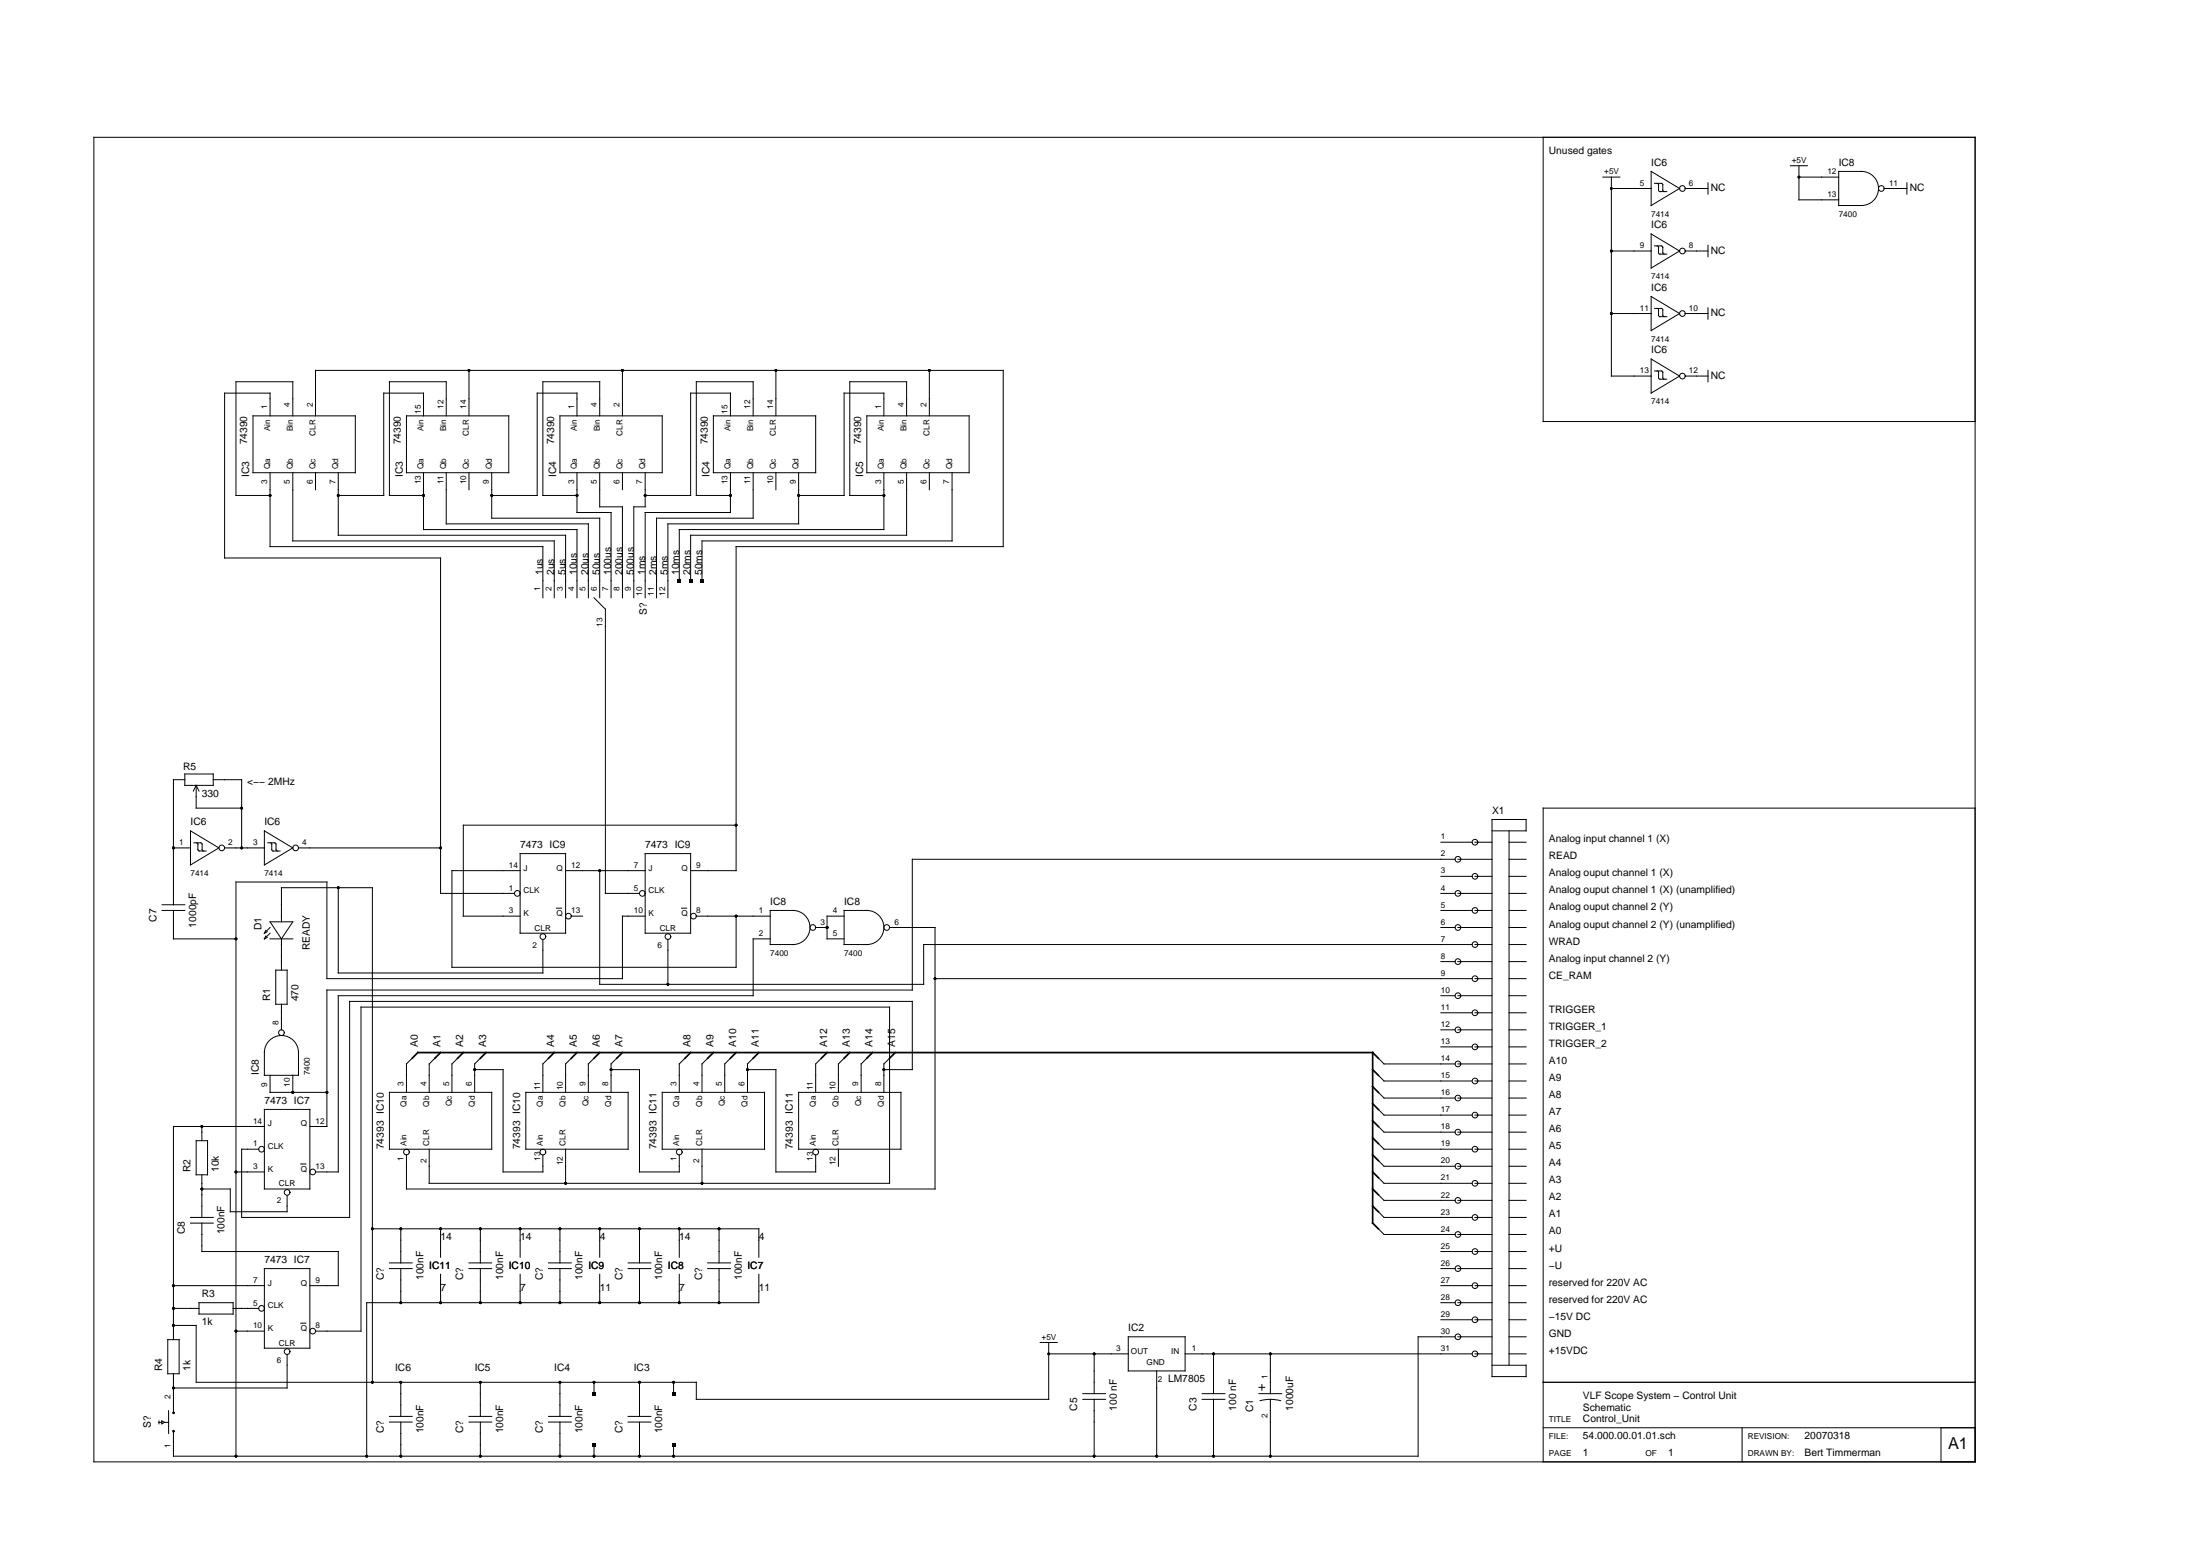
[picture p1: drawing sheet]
<svg xmlns="http://www.w3.org/2000/svg" width="297mm" height="210mm" viewBox="0 0 297 210" stroke-linecap="round" stroke-linejoin="round" font-family="sans-serif">
<g fill="none" stroke="#000" stroke-width=".14">
<path d="M12.7 18.5h254v178.8h-254zM208.4 18.5v38.4h58.3M216.4 23.9h2.3M217.6 25.4h5.3M217.6 33.9h5.3M217.6 23.9v26.9h5.3M222.9 23.1l3.9 2.3-3.9 2.3zM222.9 31.6l3.9 2.3-3.9 2.3zM223.4 24.8h1.1v.9l.2 .2M223.4 33.2h1.1v.9l.2 .2M223.7 24.8l.2 .1 .1 .9 1 .1M223.7 33.2l.2 .2 .1 .8 1 .1"/>
<path d="M227.5 25.4h3.1M227.5 33.9h3.1M230.6 24.7v1.5M230.6 33.1v1.5M241.7 22.4h2.3M242.9 23.9h5.4M242.9 22.4v4.6h5.4M248.3 23.1h3a2.3 2.3 0 0 1 2.3 2.3 2.3 2.3 0 0 1-2.3 2.3h-3zM254.4 25.4h3.1M257.5 24.7v1.5M34.2 56.1h13.8v7.7h-13.8zM36.5 56.1v-3h-6.2v22.2h29.2v45.3h10"/>
<path d="M39.5 56.1v-4.6h-7.6v15.4h4.6M42.6 56.1v-6.1h92.9v23.8h-36.1v43.7h-6.2M54.9 56.1h13.8v7.7h-13.8zM57.2 56.1v-3h-5.4v13.8h-6.1M60.3 56.1v-4.6h-7.7v15.4h4.6M63.3 50v6.1M75.6 56.1h13.8v7.7h-13.8zM77.9 56.1v-3h-5.4v13.8h-6.1M81 56.1v-4.6h-7.7v15.4h4.6M84 50v6.1M96.3 56.1h13.8v7.7h-13.8zM98.6 56.1v-3h-5.4v13.8h-6.1"/>
<path d="M101.7 56.1v-4.6h-7.7v15.4h4.6M104.8 50v6.1M117 56.1h13.8v7.7h-13.8zM119.3 56.1v-3h-5.3v13.8h-6.2M122.4 56.1v-4.6h-7.7v15.4h4.6M125.5 50v6.1M217.6 42.3h5.3M222.9 40l3.9 2.3-3.9 2.3zM222.9 48.5l3.9 2.3-3.9 2.3zM223.4 41.6l1.1 .1v.9l.2 .1M223.4 50.1h1.1v.9l.2 .2M223.7 41.6l.2 .2 .1 .9h1"/>
<path d="M223.7 50.1l.2 .2 .1 .8 1 .1M227.5 42.3h3.1M227.5 50.8h3.1M230.6 41.6v1.5M230.6 50v1.5M36.5 63.8v10h36.8v6.9M39.5 63.8v9.2h35.3v7.7M42.6 63.8v2.3M45.7 63.8v8.5h30.7v8.4M57.2 63.8v7.7h20.7v9.2M60.3 63.8v6.9h19.1v10M63.3 63.8v2.3"/>
<path d="M66.4 63.8v6.1h14.6v10.8M77.9 63.8v5.4h4.6v11.5M81 63.8v4.6h3v12.3M84 63.8v2.3M87.1 63.8v4.6h-1.5v12.3M98.6 63.8v5.4h-11.5v11.5M101.7 63.8v6.1h-13.1v10.8M104.8 63.8v2.3M107.8 63.8v6.9h-17.6v10M119.3 63.8v7.7h-27.6v6.9M122.4 63.8v8.5h-29.2v6.1M125.5 63.8v2.3"/>
<path d="M128.5 63.8v9.2h-33.7v5.4M80.2 80.7l1.5 1.5v38.4h4.6M23.4 114.5h2.3M25 105.2h-1.6v16.9M25 104.5h3.8v1.5h-3.8zM25.7 112.2l3.9 2.3-3.9 2.3zM26.2 113.8h1l.1 .9 .2 .2M26.5 106v3.1h6.1M26.5 106l.4 .8M26.5 106l-.4 .8M26.5 113.8l.2 .2 .1 .8 1 .1M28.8 105.2h3.8v9.3"/>
<path d="M30.3 114.5h5.4M35.7 112.2l3.8 2.3-3.8 2.3zM36.2 113.8h1l.1 .9 .2 .2M36.5 113.8l.2 .2v.8l1.1 .1M40.3 114.5h19.2M45.7 119.8v11.5h27.6v-4.4M70.2 117.5h-9.2v13.1h38.4v-6.9M70.2 115.2h6.2v10.8h-6.2zM76.4 117.5h10.7M81 117.5v15.4h43.7v-5.4h74.1M87.1 115.2h6.1v10.8h-6.1zM99.4 111.4h-36.8v12.3h7.6"/>
<path d="M194.5 118.3h4.3M194.5 113.7h4.3M196.5 116h-73.3v17.6h-79.1v18.5h-2.3M196.8 116h4.6M199.1 118.3h2.3M199.1 113.7h2.3M201.4 112.2h4.7v-1.6h-4.7v75.2h4.7v-1.5h-4.7M203.8 116h2.3M203.8 118.3h2.3M203.8 113.7h2.3M203.8 112.2v72.1M266.7 109.1h-58.3v88.2"/>
<path d="M21.9 122.9h3.1M21.9 122.1h3.1M23.4 122.9v3.8h8.5M35.9 126.4l-.2 .3M35.9 125.6l-.2 .4M36.1 126.5l-.4 .2M36.1 125.8l-.4 .2M36.5 126.7h3M36.5 124.4h3l-1.5 2.3zM36.5 125.2l-.8 .8M36.5 126l-.8 .7M37.2 131h1.6v4.6h-1.6z"/>
<path d="M38 124.4v-4.6h12.3v66.8M38 126.7v4.3M38 135.6v3.4M75.1 122.6h.7M77.1 123.7h1.6M87.1 123.7h-3.1v8.4h-39.9v-13h-12.2v77.5M90.2 126.9v6M92 122.6h.7M94 123.7h10M104 122.9h3.1a2.3 2.3 0 0 1 2.3 2.3 2.3 2.3 0 0 1-2.3 2.3h-3.1zM104 126.7h-2.3v7.7h-56v23.8h-3.1M110.1 125.2h1.6"/>
<path d="M114 122.9h3a2.3 2.3 0 0 1 2.3 2.3 2.3 2.3 0 0 1-2.3 2.3h-3zM114 123.7h-2.3v3h2.3M120.1 125.2h6.1v35.3h-71.3v-4.6M126.2 132.1h72.6M194.5 120.6h2M194.5 134.4h2M194.5 122.9h4.3M194.5 125.2h2M194.5 136.7h4.3M194.5 129.8h2M194.5 139h2M196.8 120.6h4.6"/>
<path d="M196.8 134.4h4.6M196.8 125.2h4.6M196.8 129.8h4.6M196.8 139h4.6M199.1 132.1h2.3M199.1 127.5h2.3M199.1 122.9h2.3M199.1 136.7h2.3M203.8 132.1h2.3M203.8 120.6h2.3M203.8 134.4h2.3M203.8 127.5h2.3"/>
<path d="M203.8 122.9h2.3M203.8 125.2h2.3M203.8 136.7h2.3M203.8 129.8h2.3M203.8 139h2.3M26.5 154h1.5v4.6h-1.5zM27.3 152.1v1.9M27.3 158.6v5.7M31.9 158.2h3.8M35.7 152.1h-12.3v28.7M35.7 149.8h6.1v10.7h-6.1zM36.2 140.6a2.3 2.3 0 0 1 2.6-.7 2.3 2.3 0 0 1 1.5 2.2v3.1h-4.6v-3.1l.1-.5z"/>
<path d="M36.5 145.2v2.3h7.6M39.5 145.2v2.3M40.6 157.1h.7M52.6 147.5h13.8v7.6h-13.8zM55.6 142.8l-.7 .8v3.9M57.9 155.1v4.6h62.2v-23.8h-71.4v43.8h-6.1M58.7 142.8l-.8 .8v3.9M61.8 142.8l-.8 .8v3.9M64.1 144.4h3.8v13.8h5.4v-2.3M64.9 142.8l-.8 .8v3.9M71 147.5h13.8v7.6h-13.8zM74.1 142.8l-.8 .8v3.9"/>
<path d="M76.4 155.1v4.6M77.1 142.8l-.7 .8v3.9M80.2 142.8l-.8 .8v3.9M82.5 144.4h3.8v13.8h5.4v-2.3M83.3 142.8l-.8 .8v3.9M89.4 147.5h13.8v7.6h-13.8zM92.5 142.8l-.8 .8v3.9M94.8 155.1v4.6M95.6 142.8l-.8 .8v3.9M98.6 142.8l-.7 .8v3.9M100.9 144.4h3.9v13.8h5.3v-2.3M101.7 142.8l-.8 .8v3.9"/>
<path d="M107.8 147.5h13.8v7.6h-13.8zM110.9 142.8l-.8 .8v3.9M113.2 155.1v2.3M114 142.8l-.8 .8v3.9M117 142.8l-.7 .8v3.9M119.3 144.4h3.9v-9.2h-76v29.1h-14.6v-9.2h2.3M120.1 142.8l-.8 .8v3.9M186.1 154.4l.8 .7h11.9M186.1 159l.8 .7h11.9M186.1 142.8l.8 .8h9.6M186.1 145.2l.8 .7h11.9M186.1 147.5l.8 .7h9.6"/>
<path d="M186.1 149.8l.8 .7h11.9M186.1 152.1l.8 .7h9.6M186.1 156.7l.8 .7h9.6M194.5 141.3h4.3M196.8 143.6h4.6M196.8 148.2h4.6M196.8 152.8h4.6M196.8 157.4h4.6M199.1 155.1h2.3M199.1 159.7h2.3M199.1 145.9h2.3M199.1 150.5h2.3"/>
<path d="M199.1 141.3h2.3M203.8 155.1h2.3M203.8 159.7h2.3M203.8 143.6h2.3M203.8 145.9h2.3M203.8 148.2h2.3M203.8 150.5h2.3M203.8 152.8h2.3M203.8 157.4h2.3M203.8 141.3h2.3M23.4 178.9h3.1v7.7h67.5v2.3h47.6v-7.7M23.4 173.5h12.3"/>
<path d="M23.4 176.6h3.5M25.7 165.1h3.1M25.7 164.3h3.1M26.9 175.8h4.6v1.6h-4.6zM27.3 160.5h3.8v3.1h7.7v-2.2M27.3 165.1v3.8h18.4v4.6h-3.9M31.5 176.6h3.4M31.9 179.7h3.8M35.7 171.2h6.1v10.8h-6.1zM40.6 178.6h.7M50.3 165.9h52.2v3.8M52.6 171.2h3"/>
<path d="M52.6 170.5h3M54.1 165.9v4.6M54.1 171.2v4.6M59.5 165.9v3.8M59.5 172v3.8M63.3 171.2h3.1M63.3 170.5h3.1M64.9 165.9v4.6M64.9 171.2v4.6M70.2 165.9v3.8M70.2 172v3.8M74.1 171.2h3"/>
<path d="M74.1 170.5h3M75.6 165.9v4.6M75.6 171.2v4.6M81 165.9v3.8M81 172v3.8M84.8 171.2h3.1M84.8 170.5h3.1M86.3 165.9v4.6M86.3 171.2v4.6M91.7 165.9v3.8M91.7 172v3.8M95.6 171.2h3"/>
<path d="M95.6 170.5h3M97.1 165.9v4.6M97.1 171.2v4.6M102.5 172v3.8h-53v20.8M186.1 163.6l.8 .7h11.9M186.1 161.3l.8 .7h9.6M186.1 165.9l.8 .7h9.6M194.5 173.5h4.3M194.5 175.8h2M194.5 171.2h2M194.5 168.9h4.3M194.5 178.1h4.3"/>
<path d="M196.8 175.8h4.6M196.8 171.2h4.6M196.8 162h4.6M196.8 166.6h4.6M199.1 164.3h2.3M199.1 173.5h2.3M199.1 168.9h2.3M199.1 178.1h2.3M203.8 164.3h2.3M203.8 173.5h2.3M203.8 175.8h2.3M203.8 171.2h2.3"/>
<path d="M203.8 168.9h2.3M203.8 162h2.3M203.8 166.6h2.3M203.8 178.1h2.3M21.5 191.8v.4M21.5 192h.3M21.8 191.8l.4 .2-.4 .2zM22.2 192h.6M22.7 180.8h1.5v4.6h-1.5zM22.8 190.4v3.1M23.4 185.4v5.2M38.8 182.9v4.5h-15.4"/>
<path d="M52.6 192h3M52.6 191.2h3M54.1 186.6v4.6M54.1 192v4.6M63.3 192h3.1M63.3 191.2h3.1M64.9 186.6v4.6M64.9 192v4.6M74.1 192h3M74.1 191.2h3M75.6 186.6v4.6M75.6 192v4.6"/>
<path d="M80.2 186.6v1.5M80.2 195v1.6M84.8 192h3.1M84.8 191.2h3.1M86.3 186.6v4.6M86.3 192v4.6M90.9 186.6v1.5M90.9 195v1.6M140.4 181.2h2.3M141.6 182.8h10.7M146.2 188.9h3.1M146.2 188.1h3.1"/>
<path d="M147.7 182.8v5.3M147.7 188.9v7.7M152.3 180.5h7.7v4.6h-7.7zM156.2 185.1v11.5M160 182.8h38.8M162.3 188.9h3.1M162.3 188.1h3.1M163.8 182.8v5.3M163.8 188.9v7.7M170 188.1h3.1M170 187.3h.8M170.1 189.1a5.4 5.4 0 0 1 2.8 0"/>
<path d="M170.4 186.9v.8M171.5 182.8v5.3M171.5 188.9v7.7M196.5 180.5h-5v16.1h-168.1v-3.3M196.8 180.5h4.6M199.1 182.8h2.3M203.8 180.5h2.3M203.8 182.8h2.3M208.4 186.6h58.3M208.4 192.7h58.3M235.2 192.7v4.6M262.1 192.7v4.6"/>
<circle cx="227.2" cy="33.9" r=".38"/>
<circle cx="227.2" cy="25.4" r=".38"/>
<circle cx="254" cy="25.4" r=".38"/>
<circle cx="227.2" cy="42.3" r=".38"/>
<circle cx="227.2" cy="50.8" r=".38"/>
<circle cx="29.9" cy="114.5" r=".38"/>
<circle cx="39.9" cy="114.5" r=".38"/>
<circle cx="196.8" cy="116" r=".38"/>
<circle cx="199.1" cy="113.7" r=".38"/>
<circle cx="199.1" cy="118.3" r=".38"/>
<circle cx="38" cy="139.4" r=".38"/>
<circle cx="69.8" cy="120.6" r=".38"/>
<circle cx="73.3" cy="126.4" r=".38"/>
<circle cx="76.8" cy="123.7" r=".38"/>
<circle cx="86.7" cy="120.6" r=".38"/>
<circle cx="90.2" cy="126.4" r=".38"/>
<circle cx="93.6" cy="123.7" r=".38"/>
<circle cx="109.7" cy="125.2" r=".38"/>
<circle cx="119.7" cy="125.2" r=".38"/>
<circle cx="196.8" cy="120.6" r=".38"/>
<circle cx="196.8" cy="129.8" r=".38"/>
<circle cx="196.8" cy="125.2" r=".38"/>
<circle cx="196.8" cy="139" r=".38"/>
<circle cx="196.8" cy="134.4" r=".38"/>
<circle cx="199.1" cy="122.9" r=".38"/>
<circle cx="199.1" cy="127.5" r=".38"/>
<circle cx="199.1" cy="132.1" r=".38"/>
<circle cx="199.1" cy="136.7" r=".38"/>
<circle cx="35.3" cy="155.1" r=".38"/>
<circle cx="42.2" cy="158.2" r=".38"/>
<circle cx="54.9" cy="155.5" r=".38"/>
<circle cx="73.3" cy="155.5" r=".38"/>
<circle cx="91.7" cy="155.5" r=".38"/>
<circle cx="110.1" cy="155.5" r=".38"/>
<circle cx="196.8" cy="157.4" r=".38"/>
<circle cx="196.8" cy="148.2" r=".38"/>
<circle cx="196.8" cy="152.8" r=".38"/>
<circle cx="196.8" cy="143.6" r=".38"/>
<circle cx="199.1" cy="159.7" r=".38"/>
<circle cx="199.1" cy="150.5" r=".38"/>
<circle cx="199.1" cy="155.1" r=".38"/>
<circle cx="199.1" cy="141.3" r=".38"/>
<circle cx="199.1" cy="145.9" r=".38"/>
<circle cx="35.3" cy="176.6" r=".38"/>
<circle cx="38.8" cy="161" r=".38"/>
<circle cx="42.2" cy="179.7" r=".38"/>
<circle cx="196.8" cy="175.8" r=".38"/>
<circle cx="196.8" cy="162" r=".38"/>
<circle cx="196.8" cy="171.2" r=".38"/>
<circle cx="196.8" cy="166.6" r=".38"/>
<circle cx="199.1" cy="168.9" r=".38"/>
<circle cx="199.1" cy="178.1" r=".38"/>
<circle cx="199.1" cy="164.3" r=".38"/>
<circle cx="199.1" cy="173.5" r=".38"/>
<circle cx="23.4" cy="190.7" r=".11"/>
<circle cx="23.4" cy="193.2" r=".11"/>
<circle cx="38.8" cy="182.4" r=".38"/>
<circle cx="196.8" cy="180.5" r=".38"/>
<circle cx="199.1" cy="182.8" r=".38"/>
</g>
<g fill="#000">
<path d="M91.5 78.2h.4v.4h-.4zM93 78.2h.5v.4h-.5zM94.6 78.2h.4v.4h-.4zM80 187.9h.4v.5h-.4zM80 194.8h.4v.5h-.4zM90.7 187.9h.5v.5h-.5zM90.7 194.8h.5v.5h-.5z"/>
<circle cx="217.6" cy="25.4" r=".19"/>
<circle cx="217.6" cy="33.9" r=".19"/>
<circle cx="242.9" cy="23.9" r=".19"/>
<circle cx="63.3" cy="50" r=".19"/>
<circle cx="84" cy="50" r=".19"/>
<circle cx="104.8" cy="50" r=".19"/>
<circle cx="125.5" cy="50" r=".19"/>
<circle cx="217.6" cy="42.3" r=".19"/>
<circle cx="36.5" cy="66.9" r=".19"/>
<circle cx="45.7" cy="66.9" r=".19"/>
<circle cx="57.2" cy="66.9" r=".19"/>
<circle cx="66.4" cy="66.9" r=".19"/>
<circle cx="77.9" cy="66.9" r=".19"/>
<circle cx="87.1" cy="66.9" r=".19"/>
<circle cx="98.6" cy="66.9" r=".19"/>
<circle cx="107.8" cy="66.9" r=".19"/>
<circle cx="119.3" cy="66.9" r=".19"/>
<circle cx="23.4" cy="114.5" r=".19"/>
<circle cx="32.6" cy="109.1" r=".19"/>
<circle cx="32.6" cy="114.5" r=".19"/>
<circle cx="45.7" cy="119.8" r=".19"/>
<circle cx="59.5" cy="114.5" r=".19"/>
<circle cx="81" cy="117.5" r=".19"/>
<circle cx="99.4" cy="111.4" r=".19"/>
<circle cx="31.9" cy="126.7" r=".19"/>
<circle cx="90.2" cy="132.9" r=".19"/>
<circle cx="99.4" cy="123.7" r=".19"/>
<circle cx="111.7" cy="125.2" r=".19"/>
<circle cx="126.2" cy="132.1" r=".19"/>
<circle cx="27.3" cy="152.1" r=".19"/>
<circle cx="31.9" cy="158.2" r=".19"/>
<circle cx="39.5" cy="147.5" r=".19"/>
<circle cx="44.1" cy="147.5" r=".19"/>
<circle cx="64.1" cy="144.4" r=".19"/>
<circle cx="76.4" cy="159.7" r=".19"/>
<circle cx="82.5" cy="144.4" r=".19"/>
<circle cx="94.8" cy="159.7" r=".19"/>
<circle cx="100.9" cy="144.4" r=".19"/>
<circle cx="119.3" cy="144.4" r=".19"/>
<circle cx="23.4" cy="173.5" r=".19"/>
<circle cx="23.4" cy="176.6" r=".19"/>
<circle cx="23.4" cy="178.9" r=".19"/>
<circle cx="27.3" cy="160.5" r=".19"/>
<circle cx="31.9" cy="179.7" r=".19"/>
<circle cx="50.3" cy="165.9" r=".19"/>
<circle cx="54.1" cy="165.9" r=".19"/>
<circle cx="54.1" cy="175.8" r=".19"/>
<circle cx="59.5" cy="165.9" r=".19"/>
<circle cx="59.5" cy="175.8" r=".19"/>
<circle cx="64.9" cy="165.9" r=".19"/>
<circle cx="64.9" cy="175.8" r=".19"/>
<circle cx="70.2" cy="165.9" r=".19"/>
<circle cx="70.2" cy="175.8" r=".19"/>
<circle cx="75.6" cy="165.9" r=".19"/>
<circle cx="75.6" cy="175.8" r=".19"/>
<circle cx="81" cy="165.9" r=".19"/>
<circle cx="81" cy="175.8" r=".19"/>
<circle cx="86.3" cy="165.9" r=".19"/>
<circle cx="86.3" cy="175.8" r=".19"/>
<circle cx="91.7" cy="165.9" r=".19"/>
<circle cx="91.7" cy="175.8" r=".19"/>
<circle cx="97.1" cy="165.9" r=".19"/>
<circle cx="97.1" cy="175.8" r=".19"/>
<circle cx="23.4" cy="187.4" r=".19"/>
<circle cx="31.9" cy="196.6" r=".19"/>
<circle cx="49.5" cy="196.6" r=".19"/>
<circle cx="50.3" cy="186.6" r=".19"/>
<circle cx="54.1" cy="196.6" r=".19"/>
<circle cx="54.1" cy="186.6" r=".19"/>
<circle cx="64.9" cy="196.6" r=".19"/>
<circle cx="64.9" cy="186.6" r=".19"/>
<circle cx="75.6" cy="186.6" r=".19"/>
<circle cx="75.6" cy="196.6" r=".19"/>
<circle cx="80.2" cy="196.6" r=".19"/>
<circle cx="80.2" cy="186.6" r=".19"/>
<circle cx="86.3" cy="196.6" r=".19"/>
<circle cx="86.3" cy="186.6" r=".19"/>
<circle cx="90.9" cy="196.6" r=".19"/>
<circle cx="90.9" cy="186.6" r=".19"/>
<circle cx="141.6" cy="182.8" r=".19"/>
<circle cx="147.7" cy="196.6" r=".19"/>
<circle cx="147.7" cy="182.8" r=".19"/>
<circle cx="156.2" cy="196.6" r=".19"/>
<circle cx="163.8" cy="196.6" r=".19"/>
<circle cx="163.8" cy="182.8" r=".19"/>
<circle cx="171.5" cy="196.6" r=".19"/>
<circle cx="171.5" cy="182.8" r=".19"/>
</g>
<g fill="none" stroke="#000" stroke-width=".23">
<path d="M59.5 142.1l-.8 .7M62.6 142.1l-.8 .7M65.6 142.1l-.7 .7M74.8 142.1l-.7 .7M77.9 142.1l-.8 .7M81 142.1l-.8 .7M84 142.1l-.7 .7M93.2 142.1l-.7 .7M96.3 142.1l-.7 .7M99.4 142.1l-.8 .7M102.5 142.1l-.8 .7M111.7 142.1l-.8 .7"/>
<path d="M114.7 142.1l-.7 .7M117.8 142.1l-.8 .7M120.9 142.1l-.8 .7M185.3 142.1h-128.9l-.8 .7M185.3 142.1v23l.8 .8M185.3 142.1l.8 .7M185.3 144.4l.8 .8M185.3 146.7l.8 .8M185.3 149l.8 .8M185.3 151.3l.8 .8M185.3 153.6l.8 .8M185.3 155.9l.8 .8"/>
<path d="M185.3 158.2l.8 .8M185.3 160.5l.8 .8M185.3 162.8l.8 .8"/>
</g>
<text font-size="2.2" x="263" y="195.6">A1</text>
<g font-size="1.4">
<text x="209.1" y="20.8">Unused gates</text>
<text x="222.9" y="22.4">IC6</text>
<text x="248.3" y="22.4">IC8</text>
<text x="231" y="25.8">NC</text>
<text x="257.8" y="25.8">NC</text>
<text x="222.9" y="30.8">IC6</text>
<text x="231" y="34.3">NC</text>
<text x="222.9" y="39.3">IC6</text>
<text x="222.9" y="47.7">IC6</text>
<text x="231" y="42.7">NC</text>
<text x="231" y="51.1">NC</text>
<text x="33.4" y="60" transform="rotate(-90 33.4 60)">74390</text>
<text x="54.1" y="60" transform="rotate(-90 54.1 60)">74390</text>
<text x="74.8" y="60" transform="rotate(-90 74.8 60)">74390</text>
<text x="95.6" y="60" transform="rotate(-90 95.6 60)">74390</text>
<text x="116.3" y="60" transform="rotate(-90 116.3 60)">74390</text>
<text x="33.6" y="64.4" transform="rotate(-90 33.6 64.4)">IC3</text>
<text x="54.4" y="64.4" transform="rotate(-90 54.4 64.4)">IC3</text>
<text x="75.1" y="64.4" transform="rotate(-90 75.1 64.4)">IC4</text>
<text x="95.8" y="64.4" transform="rotate(-90 95.8 64.4)">IC4</text>
<text x="116.5" y="64.4" transform="rotate(-90 116.5 64.4)">IC5</text>
<text x="73.3" y="77.6" transform="rotate(-90 73.3 77.6)">1us</text>
<text x="74.8" y="77.6" transform="rotate(-90 74.8 77.6)">2us</text>
<text x="76.4" y="77.6" transform="rotate(-90 76.4 77.6)">5us</text>
<text x="77.9" y="77.6" transform="rotate(-90 77.9 77.6)">10us</text>
<text x="79.4" y="77.6" transform="rotate(-90 79.4 77.6)">20us</text>
<text x="81" y="77.6" transform="rotate(-90 81 77.6)">50us</text>
<text x="82.5" y="77.6" transform="rotate(-90 82.5 77.6)">100us</text>
<text x="84" y="77.6" transform="rotate(-90 84 77.6)">200us</text>
<text x="85.6" y="77.6" transform="rotate(-90 85.6 77.6)">500us</text>
<text x="87.1" y="77.6" transform="rotate(-90 87.1 77.6)">1ms</text>
<text x="88.6" y="77.6" transform="rotate(-90 88.6 77.6)">2ms</text>
<text x="90.2" y="77.6" transform="rotate(-90 90.2 77.6)">5ms</text>
<text x="91.7" y="77.6" transform="rotate(-90 91.7 77.6)">10ms</text>
<text x="93.2" y="77.6" transform="rotate(-90 93.2 77.6)">20ms</text>
<text x="94.8" y="77.6" transform="rotate(-90 94.8 77.6)">50ms</text>
<text x="87.4" y="83" transform="rotate(-90 87.4 83)">S?</text>
<text x="24.7" y="104">R5</text>
<text x="27.3" y="107.6">330</text>
<text x="33.4" y="106">&lt;−− 2MHz</text>
<text x="25.7" y="111.4">IC6</text>
<text x="35.7" y="111.4">IC6</text>
<text x="201.4" y="109.9">X1</text>
<text x="209.1" y="113.7">Analog input channel 1 (X)</text>
<text x="70.2" y="114.5">7473 IC9</text>
<text x="87.1" y="114.5">7473 IC9</text>
<text x="209.1" y="118.3">Analog ouput channel 1 (X)</text>
<text x="209.1" y="116">READ</text>
<text x="21.1" y="124.4" transform="rotate(-90 21.1 124.4)">C7</text>
<text x="26.5" y="125.2" transform="rotate(-90 26.5 125.2)">1000pF</text>
<text x="35.3" y="125.6" transform="rotate(-90 35.3 125.6)">D1</text>
<text x="104" y="122.1">IC8</text>
<text x="114" y="122.1">IC8</text>
<text x="209.1" y="120.6">Analog ouput channel 1 (X) (unamplified)</text>
<text x="209.1" y="125.2">Analog ouput channel 2 (Y) (unamplified)</text>
<text x="209.1" y="122.9">Analog ouput channel 2 (Y)</text>
<text x="41.8" y="128.3" transform="rotate(-90 41.8 128.3)">READY</text>
<text x="209.1" y="129.8">Analog input channel 2 (Y)</text>
<text x="209.1" y="127.5">WRAD</text>
<text x="36.5" y="135.2" transform="rotate(-90 36.5 135.2)">R1</text>
<text x="40.3" y="135.2" transform="rotate(-90 40.3 135.2)">470</text>
<text x="209.1" y="136.7">TRIGGER</text>
<text x="209.1" y="132.1">CE_RAM</text>
<text x="56.4" y="141.3" transform="rotate(-90 56.4 141.3)">A0</text>
<text x="59.5" y="141.3" transform="rotate(-90 59.5 141.3)">A1</text>
<text x="62.6" y="141.3" transform="rotate(-90 62.6 141.3)">A2</text>
<text x="65.6" y="141.3" transform="rotate(-90 65.6 141.3)">A3</text>
<text x="74.8" y="141.3" transform="rotate(-90 74.8 141.3)">A4</text>
<text x="77.9" y="141.3" transform="rotate(-90 77.9 141.3)">A5</text>
<text x="81" y="141.3" transform="rotate(-90 81 141.3)">A6</text>
<text x="84" y="141.3" transform="rotate(-90 84 141.3)">A7</text>
<text x="93.2" y="141.3" transform="rotate(-90 93.2 141.3)">A8</text>
<text x="96.3" y="141.3" transform="rotate(-90 96.3 141.3)">A9</text>
<text x="99.4" y="141.3" transform="rotate(-90 99.4 141.3)">A10</text>
<text x="102.5" y="141.3" transform="rotate(-90 102.5 141.3)">A11</text>
<text x="111.7" y="141.3" transform="rotate(-90 111.7 141.3)">A12</text>
<text x="114.7" y="141.3" transform="rotate(-90 114.7 141.3)">A13</text>
<text x="117.8" y="141.3" transform="rotate(-90 117.8 141.3)">A14</text>
<text x="120.9" y="141.3" transform="rotate(-90 120.9 141.3)">A15</text>
<text x="209.1" y="139">TRIGGER_1</text>
<text x="209.1" y="141.3">TRIGGER_2</text>
<text x="209.1" y="143.6">A10</text>
<text x="34.9" y="145.2" transform="rotate(-90 34.9 145.2)">IC8</text>
<text x="35.7" y="149">7473 IC7</text>
<text x="209.1" y="145.9">A9</text>
<text x="209.1" y="148.2">A8</text>
<text x="51.8" y="155.1" transform="rotate(-90 51.8 155.1)">74393 IC10</text>
<text x="70.2" y="155.1" transform="rotate(-90 70.2 155.1)">74393 IC10</text>
<text x="88.6" y="155.1" transform="rotate(-90 88.6 155.1)">74393 IC11</text>
<text x="107.1" y="155.1" transform="rotate(-90 107.1 155.1)">74393 IC11</text>
<text x="209.1" y="150.5">A7</text>
<text x="209.1" y="152.8">A6</text>
<text x="209.1" y="155.1">A5</text>
<text x="25.7" y="158.2" transform="rotate(-90 25.7 158.2)">R2</text>
<text x="29.6" y="158.2" transform="rotate(-90 29.6 158.2)">10k</text>
<text x="209.1" y="157.4">A4</text>
<text x="209.1" y="159.7">A3</text>
<text x="25" y="166.6" transform="rotate(-90 25 166.6)">C8</text>
<text x="30.3" y="166.6" transform="rotate(-90 30.3 166.6)">100nF</text>
<text x="59.5" y="167.4">14</text>
<text x="70.2" y="167.4">14</text>
<text x="81" y="167.4">4</text>
<text x="91.7" y="167.4">14</text>
<text x="102.5" y="167.4">4</text>
<text x="209.1" y="162">A2</text>
<text x="209.1" y="164.3">A1</text>
<text x="209.1" y="166.6">A0</text>
<text x="35.7" y="170.5">7473 IC7</text>
<text x="51.8" y="172.8" transform="rotate(-90 51.8 172.8)">C?</text>
<text x="57.2" y="172.8" transform="rotate(-90 57.2 172.8)">100nF</text>
<text x="57.9" y="171.2">IC11</text>
<text x="62.6" y="172.8" transform="rotate(-90 62.6 172.8)">C?</text>
<text x="67.9" y="172.8" transform="rotate(-90 67.9 172.8)">100nF</text>
<text x="68.7" y="171.2">IC10</text>
<text x="73.3" y="172.8" transform="rotate(-90 73.3 172.8)">C?</text>
<text x="78.7" y="172.8" transform="rotate(-90 78.7 172.8)">100nF</text>
<text x="79.4" y="171.2">IC9</text>
<text x="84" y="172.8" transform="rotate(-90 84 172.8)">C?</text>
<text x="89.4" y="172.8" transform="rotate(-90 89.4 172.8)">100nF</text>
<text x="90.2" y="171.2">IC8</text>
<text x="94.8" y="172.8" transform="rotate(-90 94.8 172.8)">C?</text>
<text x="100.2" y="172.8" transform="rotate(-90 100.2 172.8)">100nF</text>
<text x="100.9" y="171.2">IC7</text>
<text x="209.1" y="168.9">+U</text>
<text x="209.1" y="171.2">−U</text>
<text x="209.1" y="173.5">reserved for 220V AC</text>
<text x="27.3" y="175.1">R3</text>
<text x="27.3" y="178.9">1k</text>
<text x="59.5" y="174.3">7</text>
<text x="70.2" y="174.3">7</text>
<text x="81" y="174.3">11</text>
<text x="91.7" y="174.3">7</text>
<text x="102.5" y="174.3">11</text>
<text x="152.3" y="179.7">IC2</text>
<text x="209.1" y="175.8">reserved for 220V AC</text>
<text x="209.1" y="178.1">−15V DC</text>
<text x="21.9" y="185.1" transform="rotate(-90 21.9 185.1)">R4</text>
<text x="25.7" y="185.1" transform="rotate(-90 25.7 185.1)">1k</text>
<text x="53.3" y="185.1">IC6</text>
<text x="64.1" y="185.1">IC5</text>
<text x="74.8" y="185.1">IC4</text>
<text x="85.6" y="185.1">IC3</text>
<text x="209.1" y="180.5">GND</text>
<text x="209.1" y="182.8">+15VDC</text>
<text x="145.4" y="190.4" transform="rotate(-90 145.4 190.4)">C5</text>
<text x="150.8" y="190.4" transform="rotate(-90 150.8 190.4)">100 nF</text>
<text x="157.7" y="186.6">LM7805</text>
<text x="161.5" y="190.4" transform="rotate(-90 161.5 190.4)">C3</text>
<text x="166.9" y="190.4" transform="rotate(-90 166.9 190.4)">100 nF</text>
<text x="169.2" y="190.7" transform="rotate(-90 169.2 190.7)">C1</text>
<text x="174.6" y="190.4" transform="rotate(-90 174.6 190.4)">1000uF</text>
<text x="213.7" y="192">Control_Unit</text>
<text x="213.7" y="190.4">Schematic</text>
<text x="213.7" y="188.9">VLF Scope System − Control Unit</text>
<text x="20.3" y="192.7" transform="rotate(-90 20.3 192.7)">S?</text>
<text x="51.8" y="193.5" transform="rotate(-90 51.8 193.5)">C?</text>
<text x="57.2" y="193.5" transform="rotate(-90 57.2 193.5)">100nF</text>
<text x="62.6" y="193.5" transform="rotate(-90 62.6 193.5)">C?</text>
<text x="67.9" y="193.5" transform="rotate(-90 67.9 193.5)">100nF</text>
<text x="73.3" y="193.5" transform="rotate(-90 73.3 193.5)">C?</text>
<text x="78.7" y="193.5" transform="rotate(-90 78.7 193.5)">100nF</text>
<text x="84" y="193.5" transform="rotate(-90 84 193.5)">C?</text>
<text x="89.4" y="193.5" transform="rotate(-90 89.4 193.5)">100nF</text>
<text x="213.7" y="194.3">54.000.00.01.01.sch</text>
<text x="213.7" y="196.6">1</text>
<text x="225.2" y="196.6">1</text>
<text x="243.7" y="194.3">20070318</text>
<text x="243.7" y="196.6">Bert Timmerman</text>
</g>
<g font-size="1.1">
<text x="216.6" y="23.5">+5V</text>
<text x="241.9" y="22">+5V</text>
<text x="246.7" y="23.5">12</text>
<text x="221.4" y="25.1">5</text>
<text x="222.9" y="29.3">7414</text>
<text x="228" y="25.1">6</text>
<text x="246.7" y="26.6">13</text>
<text x="248.3" y="29.3">7400</text>
<text x="255" y="25.1">11</text>
<text x="221.4" y="33.5">9</text>
<text x="228" y="33.5">8</text>
<text x="221.4" y="41.9">11</text>
<text x="222.9" y="37.7">7414</text>
<text x="228" y="41.9">10</text>
<text x="222.9" y="46.2">7414</text>
<text x="221.4" y="50.4">13</text>
<text x="228" y="50.4">12</text>
<text x="36.1" y="55.2" transform="rotate(-90 36.1 55.2)">1</text>
<text x="36.5" y="58.2" transform="rotate(-90 36.5 58.2)">Ain</text>
<text x="39.1" y="54.9" transform="rotate(-90 39.1 54.9)">4</text>
<text x="39.5" y="58.2" transform="rotate(-90 39.5 58.2)">Bin</text>
<text x="42.2" y="54.9" transform="rotate(-90 42.2 54.9)">2</text>
<text x="42.6" y="58.8" transform="rotate(-90 42.6 58.8)">CLR</text>
<text x="56.8" y="55.8" transform="rotate(-90 56.8 55.8)">15</text>
<text x="57.2" y="58.2" transform="rotate(-90 57.2 58.2)">Ain</text>
<text x="59.9" y="55.2" transform="rotate(-90 59.9 55.2)">12</text>
<text x="60.3" y="58.2" transform="rotate(-90 60.3 58.2)">Bin</text>
<text x="62.9" y="55.2" transform="rotate(-90 62.9 55.2)">14</text>
<text x="63.3" y="58.8" transform="rotate(-90 63.3 58.8)">CLR</text>
<text x="77.5" y="55.2" transform="rotate(-90 77.5 55.2)">1</text>
<text x="77.9" y="58.2" transform="rotate(-90 77.9 58.2)">Ain</text>
<text x="80.6" y="54.9" transform="rotate(-90 80.6 54.9)">4</text>
<text x="81" y="58.2" transform="rotate(-90 81 58.2)">Bin</text>
<text x="83.7" y="54.9" transform="rotate(-90 83.7 54.9)">2</text>
<text x="84" y="58.8" transform="rotate(-90 84 58.8)">CLR</text>
<text x="98.2" y="55.8" transform="rotate(-90 98.2 55.8)">15</text>
<text x="98.6" y="58.2" transform="rotate(-90 98.6 58.2)">Ain</text>
<text x="101.3" y="55.2" transform="rotate(-90 101.3 55.2)">12</text>
<text x="101.7" y="58.2" transform="rotate(-90 101.7 58.2)">Bin</text>
<text x="104.4" y="55.2" transform="rotate(-90 104.4 55.2)">14</text>
<text x="104.8" y="58.8" transform="rotate(-90 104.8 58.8)">CLR</text>
<text x="119" y="55.2" transform="rotate(-90 119 55.2)">1</text>
<text x="119.3" y="58.2" transform="rotate(-90 119.3 58.2)">Ain</text>
<text x="122" y="54.9" transform="rotate(-90 122 54.9)">4</text>
<text x="122.4" y="58.2" transform="rotate(-90 122.4 58.2)">Bin</text>
<text x="125.1" y="54.9" transform="rotate(-90 125.1 54.9)">2</text>
<text x="125.5" y="58.8" transform="rotate(-90 125.5 58.8)">CLR</text>
<text x="222.9" y="54.6">7414</text>
<text x="36.1" y="65.3" transform="rotate(-90 36.1 65.3)">3</text>
<text x="36.5" y="63.3" transform="rotate(-90 36.5 63.3)">Qa</text>
<text x="39.1" y="65.3" transform="rotate(-90 39.1 65.3)">5</text>
<text x="39.5" y="63.3" transform="rotate(-90 39.5 63.3)">Qb</text>
<text x="42.2" y="65.3" transform="rotate(-90 42.2 65.3)">6</text>
<text x="42.6" y="63.3" transform="rotate(-90 42.6 63.3)">Qc</text>
<text x="45.3" y="65.3" transform="rotate(-90 45.3 65.3)">7</text>
<text x="45.7" y="63.3" transform="rotate(-90 45.7 63.3)">Qd</text>
<text x="56.8" y="65.3" transform="rotate(-90 56.8 65.3)">13</text>
<text x="57.2" y="63.3" transform="rotate(-90 57.2 63.3)">Qa</text>
<text x="59.9" y="65.3" transform="rotate(-90 59.9 65.3)">11</text>
<text x="60.3" y="63.3" transform="rotate(-90 60.3 63.3)">Qb</text>
<text x="62.9" y="65.3" transform="rotate(-90 62.9 65.3)">10</text>
<text x="63.3" y="63.3" transform="rotate(-90 63.3 63.3)">Qc</text>
<text x="66" y="65.3" transform="rotate(-90 66 65.3)">9</text>
<text x="66.4" y="63.3" transform="rotate(-90 66.4 63.3)">Qd</text>
<text x="77.5" y="65.3" transform="rotate(-90 77.5 65.3)">3</text>
<text x="77.9" y="63.3" transform="rotate(-90 77.9 63.3)">Qa</text>
<text x="80.6" y="65.3" transform="rotate(-90 80.6 65.3)">5</text>
<text x="81" y="63.3" transform="rotate(-90 81 63.3)">Qb</text>
<text x="83.7" y="65.3" transform="rotate(-90 83.7 65.3)">6</text>
<text x="84" y="63.3" transform="rotate(-90 84 63.3)">Qc</text>
<text x="86.7" y="65.3" transform="rotate(-90 86.7 65.3)">7</text>
<text x="87.1" y="63.3" transform="rotate(-90 87.1 63.3)">Qd</text>
<text x="98.2" y="65.3" transform="rotate(-90 98.2 65.3)">13</text>
<text x="98.6" y="63.3" transform="rotate(-90 98.6 63.3)">Qa</text>
<text x="101.3" y="65.3" transform="rotate(-90 101.3 65.3)">11</text>
<text x="101.7" y="63.3" transform="rotate(-90 101.7 63.3)">Qb</text>
<text x="104.4" y="65.3" transform="rotate(-90 104.4 65.3)">10</text>
<text x="104.8" y="63.3" transform="rotate(-90 104.8 63.3)">Qc</text>
<text x="107.4" y="65.3" transform="rotate(-90 107.4 65.3)">9</text>
<text x="107.8" y="63.3" transform="rotate(-90 107.8 63.3)">Qd</text>
<text x="119" y="65.3" transform="rotate(-90 119 65.3)">3</text>
<text x="119.3" y="63.3" transform="rotate(-90 119.3 63.3)">Qa</text>
<text x="122" y="65.3" transform="rotate(-90 122 65.3)">5</text>
<text x="122.4" y="63.3" transform="rotate(-90 122.4 63.3)">Qb</text>
<text x="125.1" y="65.3" transform="rotate(-90 125.1 65.3)">6</text>
<text x="125.5" y="63.3" transform="rotate(-90 125.5 63.3)">Qc</text>
<text x="128.2" y="65.3" transform="rotate(-90 128.2 65.3)">7</text>
<text x="128.5" y="63.3" transform="rotate(-90 128.5 63.3)">Qd</text>
<text x="72.9" y="79.8" transform="rotate(-90 72.9 79.8)">1</text>
<text x="74.4" y="79.8" transform="rotate(-90 74.4 79.8)">2</text>
<text x="76" y="79.8" transform="rotate(-90 76 79.8)">3</text>
<text x="77.5" y="79.8" transform="rotate(-90 77.5 79.8)">4</text>
<text x="79.1" y="79.8" transform="rotate(-90 79.1 79.8)">5</text>
<text x="80.6" y="79.8" transform="rotate(-90 80.6 79.8)">6</text>
<text x="82.1" y="79.8" transform="rotate(-90 82.1 79.8)">7</text>
<text x="83.7" y="79.8" transform="rotate(-90 83.7 79.8)">8</text>
<text x="85.2" y="79.8" transform="rotate(-90 85.2 79.8)">9</text>
<text x="86.7" y="80.4" transform="rotate(-90 86.7 80.4)">10</text>
<text x="88.3" y="80.4" transform="rotate(-90 88.3 80.4)">11</text>
<text x="89.8" y="80.4" transform="rotate(-90 89.8 80.4)">12</text>
<text x="81.4" y="84.6" transform="rotate(-90 81.4 84.6)">13</text>
<text x="194.5" y="113.3">1</text>
<text x="24.2" y="114.1">1</text>
<text x="25.7" y="118.3">7414</text>
<text x="30.8" y="114.1">2</text>
<text x="34.2" y="114.1">3</text>
<text x="35.7" y="118.3">7414</text>
<text x="40.8" y="114.1">4</text>
<text x="68.7" y="117.1">14</text>
<text x="70.7" y="117.5">J</text>
<text x="75.1" y="117.5">Q</text>
<text x="77.1" y="117.1">12</text>
<text x="85.6" y="117.1">7</text>
<text x="87.6" y="117.5">J</text>
<text x="92" y="117.5">Q</text>
<text x="94" y="117.1">9</text>
<text x="194.5" y="117.9">3</text>
<text x="194.5" y="115.6">2</text>
<text x="68.7" y="123.3">3</text>
<text x="68.7" y="120.2">1</text>
<text x="70.7" y="123.7">K</text>
<text x="70.7" y="120.6">CLK</text>
<text x="72.2" y="125.6">CLR</text>
<text x="75.1" y="123.7">Q</text>
<text x="77.1" y="123.3">13</text>
<text x="85.6" y="123.3">10</text>
<text x="85.6" y="120.2">5</text>
<text x="87.6" y="123.7">K</text>
<text x="87.6" y="120.6">CLK</text>
<text x="89.1" y="125.6">CLR</text>
<text x="92" y="123.7">Q</text>
<text x="94" y="123.3">8</text>
<text x="102.5" y="123.3">1</text>
<text x="110.8" y="124.8">3</text>
<text x="112.4" y="123.3">4</text>
<text x="120.8" y="124.8">6</text>
<text x="194.5" y="124.8">6</text>
<text x="194.5" y="122.5">5</text>
<text x="194.5" y="120.2">4</text>
<text x="71.9" y="127.9">2</text>
<text x="88.8" y="127.9">6</text>
<text x="102.5" y="126.4">2</text>
<text x="104" y="129">7400</text>
<text x="112.4" y="126.4">5</text>
<text x="114" y="129">7400</text>
<text x="194.5" y="131.7">9</text>
<text x="194.5" y="127.1">7</text>
<text x="194.5" y="129.4">8</text>
<text x="194.5" y="136.3">11</text>
<text x="194.5" y="134">10</text>
<text x="37.6" y="138.4" transform="rotate(-90 37.6 138.4)">8</text>
<text x="194.5" y="140.9">13</text>
<text x="194.5" y="138.6">12</text>
<text x="194.5" y="143.2">14</text>
<text x="36.1" y="146.7" transform="rotate(-90 36.1 146.7)">9</text>
<text x="39.1" y="146.7" transform="rotate(-90 39.1 146.7)">10</text>
<text x="41.8" y="145.2" transform="rotate(-90 41.8 145.2)">7400</text>
<text x="54.5" y="146.5" transform="rotate(-90 54.5 146.5)">3</text>
<text x="54.9" y="149.4" transform="rotate(-90 54.9 149.4)">Qa</text>
<text x="57.6" y="146.5" transform="rotate(-90 57.6 146.5)">4</text>
<text x="57.9" y="149.4" transform="rotate(-90 57.9 149.4)">Qb</text>
<text x="60.6" y="146.5" transform="rotate(-90 60.6 146.5)">5</text>
<text x="61" y="149.3" transform="rotate(-90 61 149.3)">Qc</text>
<text x="63.7" y="146.5" transform="rotate(-90 63.7 146.5)">6</text>
<text x="64.1" y="149.4" transform="rotate(-90 64.1 149.4)">Qd</text>
<text x="72.9" y="147.2" transform="rotate(-90 72.9 147.2)">11</text>
<text x="73.3" y="149.4" transform="rotate(-90 73.3 149.4)">Qa</text>
<text x="76" y="147.2" transform="rotate(-90 76 147.2)">10</text>
<text x="76.4" y="149.4" transform="rotate(-90 76.4 149.4)">Qb</text>
<text x="79.1" y="146.5" transform="rotate(-90 79.1 146.5)">9</text>
<text x="79.4" y="149.3" transform="rotate(-90 79.4 149.3)">Qc</text>
<text x="82.1" y="146.5" transform="rotate(-90 82.1 146.5)">8</text>
<text x="82.5" y="149.4" transform="rotate(-90 82.5 149.4)">Qd</text>
<text x="91.3" y="146.5" transform="rotate(-90 91.3 146.5)">3</text>
<text x="91.7" y="149.4" transform="rotate(-90 91.7 149.4)">Qa</text>
<text x="94.4" y="146.5" transform="rotate(-90 94.4 146.5)">4</text>
<text x="94.8" y="149.4" transform="rotate(-90 94.8 149.4)">Qb</text>
<text x="97.5" y="146.5" transform="rotate(-90 97.5 146.5)">5</text>
<text x="97.9" y="149.3" transform="rotate(-90 97.9 149.3)">Qc</text>
<text x="100.5" y="146.5" transform="rotate(-90 100.5 146.5)">6</text>
<text x="100.9" y="149.4" transform="rotate(-90 100.9 149.4)">Qd</text>
<text x="109.7" y="147.2" transform="rotate(-90 109.7 147.2)">11</text>
<text x="110.1" y="149.4" transform="rotate(-90 110.1 149.4)">Qa</text>
<text x="112.8" y="147.2" transform="rotate(-90 112.8 147.2)">10</text>
<text x="113.2" y="149.4" transform="rotate(-90 113.2 149.4)">Qb</text>
<text x="115.9" y="146.5" transform="rotate(-90 115.9 146.5)">9</text>
<text x="116.3" y="149.3" transform="rotate(-90 116.3 149.3)">Qc</text>
<text x="119" y="146.5" transform="rotate(-90 119 146.5)">8</text>
<text x="119.3" y="149.4" transform="rotate(-90 119.3 149.4)">Qd</text>
<text x="194.5" y="147.8">16</text>
<text x="194.5" y="145.5">15</text>
<text x="34.2" y="151.7">14</text>
<text x="34.2" y="154.7">1</text>
<text x="36.2" y="152.1">J</text>
<text x="36.2" y="155.1">CLK</text>
<text x="40.6" y="152.1">Q</text>
<text x="42.6" y="151.7">12</text>
<text x="54.9" y="154.7" transform="rotate(-90 54.9 154.7)">Ain</text>
<text x="57.9" y="154.7" transform="rotate(-90 57.9 154.7)">CLR</text>
<text x="73.3" y="154.7" transform="rotate(-90 73.3 154.7)">Ain</text>
<text x="76.4" y="154.7" transform="rotate(-90 76.4 154.7)">CLR</text>
<text x="91.7" y="154.7" transform="rotate(-90 91.7 154.7)">Ain</text>
<text x="94.8" y="154.7" transform="rotate(-90 94.8 154.7)">CLR</text>
<text x="110.1" y="154.7" transform="rotate(-90 110.1 154.7)">Ain</text>
<text x="113.2" y="154.7" transform="rotate(-90 113.2 154.7)">CLR</text>
<text x="194.5" y="154.7">19</text>
<text x="194.5" y="152.4">18</text>
<text x="194.5" y="150.1">17</text>
<text x="34.2" y="157.8">3</text>
<text x="36.2" y="158.2">K</text>
<text x="37.7" y="160.2">CLR</text>
<text x="40.6" y="158.2">Q</text>
<text x="42.6" y="157.8">13</text>
<text x="54.5" y="156.7" transform="rotate(-90 54.5 156.7)">1</text>
<text x="57.6" y="157" transform="rotate(-90 57.6 157)">2</text>
<text x="72.9" y="156.7" transform="rotate(-90 72.9 156.7)">13</text>
<text x="76" y="157.3" transform="rotate(-90 76 157.3)">12</text>
<text x="91.3" y="156.7" transform="rotate(-90 91.3 156.7)">1</text>
<text x="94.4" y="157" transform="rotate(-90 94.4 157)">2</text>
<text x="109.7" y="156.7" transform="rotate(-90 109.7 156.7)">13</text>
<text x="112.8" y="157.3" transform="rotate(-90 112.8 157.3)">12</text>
<text x="194.5" y="161.6">22</text>
<text x="194.5" y="159.3">21</text>
<text x="194.5" y="157">20</text>
<text x="37.4" y="162.4">2</text>
<text x="194.5" y="166.3">24</text>
<text x="194.5" y="164">23</text>
<text x="34.2" y="173.2">7</text>
<text x="36.2" y="173.5">J</text>
<text x="40.6" y="173.5">Q</text>
<text x="42.6" y="173.2">9</text>
<text x="194.5" y="168.6">25</text>
<text x="194.5" y="170.9">26</text>
<text x="194.5" y="173.2">27</text>
<text x="34.2" y="179.3">10</text>
<text x="34.2" y="176.2">5</text>
<text x="36.2" y="179.7">K</text>
<text x="36.2" y="176.6">CLK</text>
<text x="40.6" y="179.7">Q</text>
<text x="42.6" y="179.3">8</text>
<text x="194.5" y="175.5">28</text>
<text x="194.5" y="177.8">29</text>
<text x="37.4" y="183.9">6</text>
<text x="37.7" y="181.6">CLR</text>
<text x="140.6" y="180.8">+5V</text>
<text x="150.7" y="182.4">3</text>
<text x="152.7" y="182.8">OUT</text>
<text x="154.8" y="184.3">GND</text>
<text x="158.1" y="182.8">IN</text>
<text x="160.9" y="182.4">1</text>
<text x="194.5" y="182.4">31</text>
<text x="194.5" y="180.1">30</text>
<text x="23" y="188.9" transform="rotate(-90 23 188.9)">2</text>
<text x="156.3" y="186.6">2</text>
<text x="171.1" y="191.4" transform="rotate(-90 171.1 191.4)">2</text>
<text x="171.1" y="186.2" transform="rotate(-90 171.1 186.2)">1</text>
<text x="209.1" y="192">TITLE</text>
<text x="23" y="195.4" transform="rotate(-90 23 195.4)">1</text>
<text x="209.1" y="194.3">FILE:</text>
<text x="209.1" y="196.6">PAGE</text>
<text x="222.2" y="196.6">OF</text>
<text x="236" y="194.3">REVISION:</text>
<text x="236" y="196.6">DRAWN BY:</text>
</g>
</svg>
